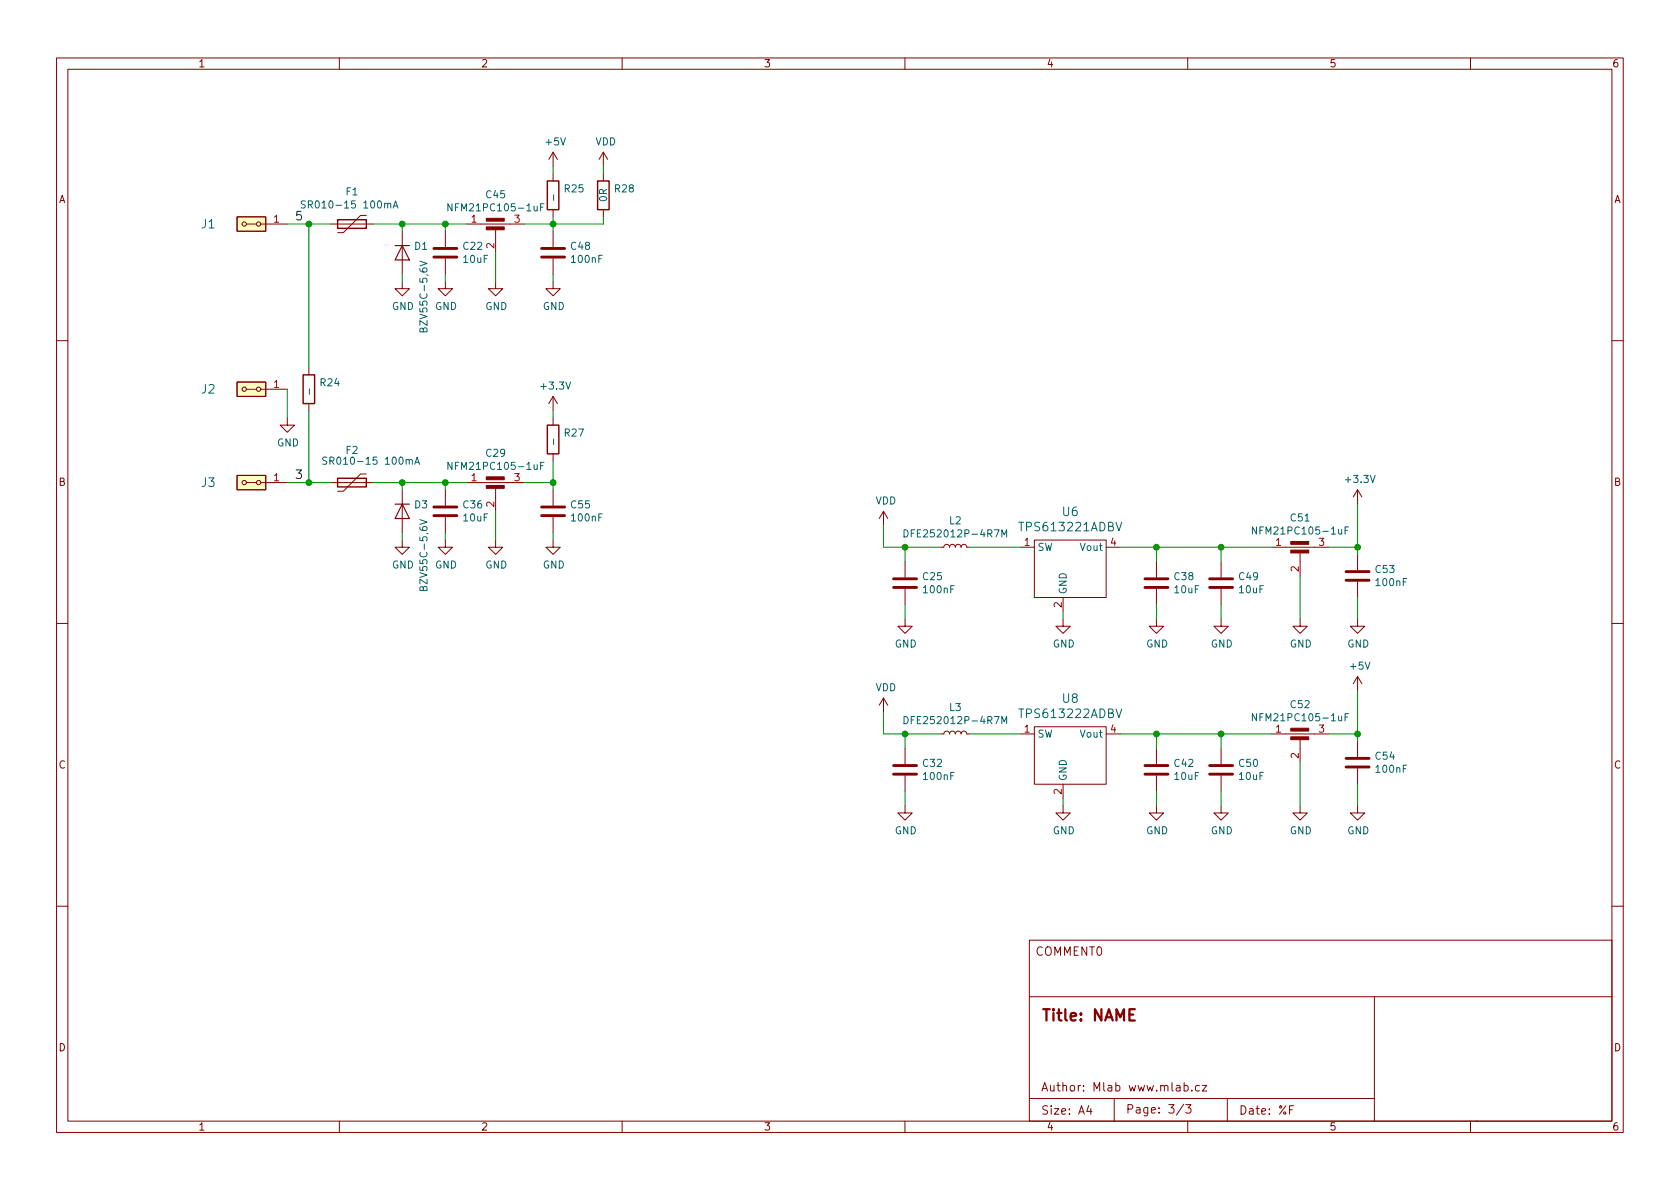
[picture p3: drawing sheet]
<svg xmlns="http://www.w3.org/2000/svg" width="297mm" height="210mm" viewBox="0 0 297 210" stroke-linecap="round" stroke-linejoin="round" font-family="sans-serif">
<g fill="none" stroke="#840000" stroke-width=".18">
<path d="M10 10.2h277v190.1h-277zM12 12.2h273v186.1h-273zM60 10.2v2M110 10.2v2M160 10.2v2M210 10.2v2M260 10.2v2M41.9 38.3h5.1v2.6h-5.1zM43.6 39.6h1.7M46.1 39.6h4.7M58.4 39.6h7.6M64.8 38.1h-1l-3.1 3h-1"/>
<path d="M82.5 39.6h10.2M97.8 26.9v2.6M97.8 30.7v1.3M97.8 37.1v1.2M97.8 26.9l-.8 1.3M97.8 26.9l.8 1.3M106.7 26.9l-.8 1.3M106.7 26.9v2.6M106.7 30.7v1.3M106.7 37.1v1.2M106.7 26.9l.7 1.3M71.1 49.8v1.2h1.3l-1.3 1.3-1.3-1.3h1.3"/>
<path d="M71.1 40.9v7.6M78.7 49.8v1.2h1.3l-1.3 1.3-1.2-1.3h1.2M78.7 40.9v2.8M78.7 45.7v2.8M87.6 49.8v1.2h1.3l-1.3 1.3-1.2-1.3h1.2M87.6 40.4v4.3M97.8 49.8v1.2h1.3l-1.3 1.3-1.3-1.3h1.3M97.8 40.9v2.8M97.8 45.7v2.8M10 60.2h2M41.9 67.6h5.1v2.5h-5.1zM43.6 68.8h1.7"/>
<path d="M46.1 68.8h4.7M50.8 73.9v1.3h1.3l-1.3 1.2-1.3-1.2h1.3M54.6 65v1.3M54.6 71.4v1.2M97.8 70.1v2.5M97.8 73.9v1.3M97.8 70.1l-.8 1.3M97.8 70.1l.8 1.3M285 60.2h2M41.9 84.1h5.1v2.5h-5.1zM43.6 85.3h1.7M46.1 85.3h4.7"/>
<path d="M58.4 85.3h7.6M64.8 83.8h-1l-3.1 3.1h-1M71.1 95.5v1.3h1.3l-1.3 1.2-1.3-1.2h1.3M71.1 86.6v7.6M78.7 95.5v1.3h1.3l-1.3 1.2-1.2-1.2h1.2M78.7 86.6v2.8M78.7 91.4v2.8M82.5 85.3h10.2M87.6 95.5v1.3h1.3l-1.3 1.2-1.2-1.2h1.2M87.6 86.1v4.3M97.8 95.5v1.3h1.3l-1.3 1.2-1.3-1.2h1.3M97.8 80.3v1.2"/>
<path d="M97.8 86.6v2.8M97.8 91.4v2.8M156.2 90.4v2.6M156.2 90.4l-.8 1.3M156.2 90.4l.8 1.3M160 99.3v2.8M166.4 96.8h.5l.1-.4 .4-.1 .3 .1 .2 .4 .1-.4 .3-.1 .4 .1 .2 .4 .2-.4 .4-.1 .3 .1 .1 .4 .2-.4 .3-.1 .4 .1 .1 .4h.5M180.3 96.8h2.6M182.9 95.5h12.7v10.2h-12.7zM195.6 96.8h2.5M204.5 99.3v2.8M215.9 99.3v2.8"/>
<path d="M224.8 96.8h10.1M229.9 97.5v4.3M240 86.6l-.7 1.3M240 86.6v2.5M240 98v2.8M240 86.6l.8 1.3M10 110.2h2M160 109.5v1.2h1.3l-1.3 1.3-1.3-1.3h1.3M160 104.1v2.8M188 109.5v1.2h1.2l-1.2 1.3-1.3-1.3h1.3M188 105.7v2.5M204.5 109.5v1.2h1.2l-1.2 1.3-1.3-1.3h1.3"/>
<path d="M204.5 104.1v2.8M215.9 109.5v1.2h1.3l-1.3 1.3-1.3-1.3h1.3M215.9 104.1v2.8M229.9 109.5v1.2h1.2l-1.2 1.3-1.3-1.3h1.3M240 109.5v1.2h1.3l-1.3 1.3-1.2-1.3h1.2M240 102.9v2.8M240 119.6v2.6M240 119.6l-.7 1.3M240 119.6l.8 1.3M285 110.2h2M156.2 123.4l-.8 1.3M156.2 123.4v2.6"/>
<path d="M156.2 123.4l.8 1.3M160 132.3v2.8M160 137.2v2.7M166.4 129.8h.5l.1-.4 .4-.1 .3 .1 .2 .4 .1-.3 .3-.2 .4 .1 .2 .4 .2-.4 .4-.1 .3 .2 .1 .3 .2-.4 .3-.1 .4 .1 .1 .4h.5M180.3 129.8h2.6M182.9 128.5h12.7v10.2h-12.7zM188 138.7v2.5M195.6 129.8h2.5M204.5 132.3v2.8M204.5 137.2v2.7M215.9 132.3v2.8M215.9 137.2v2.7"/>
<path d="M224.8 129.8h10.1M229.9 130.6v4.3M240 131.1v2.8M240 135.9v2.8M160 142.5v1.3h1.3l-1.3 1.2-1.3-1.2h1.3M188 142.5v1.3h1.2l-1.2 1.2-1.3-1.2h1.3M204.5 142.5v1.3h1.2l-1.2 1.2-1.3-1.2h1.3M215.9 142.5v1.3h1.3l-1.3 1.2-1.3-1.2h1.3M229.9 142.5v1.3h1.2l-1.2 1.2-1.3-1.2h1.3M240 142.5v1.3h1.3l-1.3 1.2-1.2-1.2h1.2M10 160.2h2M182 166.3h103v32h-103z"/>
<path d="M182 176.3h103M243 176.3v22M285 160.2h2M60 198.3v2M110 198.3v2M160 198.3v2M182 194.3h61M192.5 195.5l-.4 1h1M192.9 196v1M197 194.3v4M209.3 195.3l-1.3 1.9M209.4 192l.4-.1 .3 .3v.4l-.2 .3h-.5"/>
<path d="M209.6 195.3h1l-.5 .6 .4 .1v.7l-.2 .1h-.4l-.3-.1M210 198.3v2M210.7 192.8v.1M212.1 192l-.5-.1-.2 .3v.4l.1 .3h.6M212.6 191.9h.8l-.8 1h.8M217 194.3v4M228 196.2h.5M228.7 195.5h-.7v1.5M260 198.3v2M261 198.3h.1"/>
<circle cx="43.2" cy="39.6" r=".38"/>
<circle cx="45.7" cy="39.6" r=".38"/>
<circle cx="43.2" cy="68.8" r=".38"/>
<circle cx="45.7" cy="68.8" r=".38"/>
<circle cx="43.2" cy="85.3" r=".38"/>
<circle cx="45.7" cy="85.3" r=".38"/>
</g>
<path d="M200.6 178.5h-.9v2h.9" fill="none" stroke="#840000" stroke-width=".4"/>
<path d="M69.8 43.4h2.6M71.1 43.4l1.3 2.6h-2.6zM69.8 89.1h2.6M71.1 89.1l1.3 2.6h-2.6z" fill="none" stroke="#840000" stroke-width=".2"/>
<g fill="none" stroke="#006464" stroke-width=".18">
<path d="M54 35.6l-.5-.1-.2 .1v.4l.6 .2 .1 .3-.3 .3-.5-.1M69.5 36.8l.4-1.3 .5 1.3M69.6 36.4h.6M79.9 36v1.3l-.7-1.3v1.3M95.6 36.6h.4M96.2 36h-.6v1.3M74.2 46.2l1.3 .4-1.3 .4M74.8 58.3l.3-.3h.3l.1 .2v.5h-1.3l.2-.6 .2-.1 .2 .1v.6M57.8 80.9l-.5-.1-.2 .2v.3l.6 .3 .1 .3-.3 .2-.4-.1M73.3 82.1l.5-1.3 .4 1.3M73.4 81.7h.7M74.2 91.9l1.3 .4-1.3 .4"/>
<path d="M79.9 81.7v1.3l-.7-1.3v1.3M95.6 82.4h.4M96.2 81.7h-.6v1.3M159.8 93.7a.64 .64 0 0 1 .8 .6 .64 .64 0 0 1-.8 .7zM177.1 95v-1.3l.5 .9 .4-.9v1.3M197.3 92.4l.5 1.5 .5-1.5M222.2 93.2v1.2l-.8-1.2v1.2M237.8 93.8h.4M238.4 93.2h-.6v1.2M74.8 104l.3-.3h.3l.1 .2v.5h-1.3l.2-.6 .2-.1 .2 .2v.5M159.8 126.7a.64 .64 0 0 1 .8 .6 .64 .64 0 0 1-.8 .7zM177.1 128v-1.3l.5 .9 .4-.9v1.3"/>
<path d="M197.3 125.4l.5 1.5 .5-1.5M222.2 126.2v1.3l-.8-1.3v1.3M237.8 126.8h.4M238.4 126.2h-.6v1.3"/>
</g>
<g fill="none" stroke="#840000" stroke-width=".51">
<path d="M76.7 45.5h4.1M76.7 43.9h4.1M95.8 45.5h4M95.8 43.9h4M76.7 91.2h4.1M76.7 89.7h4.1M95.8 91.2h4M95.8 89.7h4M158 103.9h4.1M158 102.4h4.1M202.4 103.9h4.1M202.4 102.4h4.1"/>
<path d="M213.9 103.9h4M213.9 102.4h4M238 102.6h4.1M238 101.1h4.1M158 136.9h4.1M158 135.4h4.1M202.4 136.9h4.1M202.4 135.4h4.1M213.9 136.9h4M213.9 135.4h4M238 135.6h4.1M238 134.1h4.1"/>
</g>
<g fill="#ffffc2" stroke="#ffffc2" stroke-width=".18">
<path d="M41.9 67.6h5.1v2.5h-5.1z"/>
<path d="M41.9 84.1h5.1v2.5h-5.1z"/>
<path d="M41.9 38.3h5.1v2.6h-5.1z"/>
</g>
<path d="M59.7 38.9h5.1v1.5h-5.1zM96.8 32h2v5.1h-2zM105.7 32h2v5.1h-2zM53.6 66.3h2v5.1h-2zM96.8 75.2h2v5.1h-2zM59.7 84.6h5.1v1.5h-5.1z" fill="none" stroke="#840000" stroke-width=".25"/>
<g fill="#840000" stroke="#840000" stroke-width=".18">
<path d="M86 85.8h3.2v.6h-3.2z"/>
<path d="M86 84.3h3.2v.5h-3.2z"/>
<path d="M86 40.1h3.2v.5h-3.2z"/>
<path d="M86 38.6h3.2v.5h-3.2z"/>
<path d="M228.2 97.3h3.2v.5h-3.2z"/>
<path d="M228.2 95.8h3.2v.5h-3.2z"/>
<path d="M228.2 130.3h3.2v.5h-3.2z"/>
<path d="M228.2 128.8h3.2v.5h-3.2z"/>
</g>
<g fill="none" stroke="#009600" stroke-width=".18">
<path d="M50.8 39.6h7.6M54.6 39.6v25.4M66 39.6h16.5M71.1 39.6v1.3M78.7 39.6v1.3M97.8 29.5v1.2M97.8 38.3v2.6M106.7 29.5v1.2M106.7 38.3v1.3h-14M71.1 48.5v1.3M78.7 48.5v1.3M87.6 44.7v5.1"/>
<path d="M97.8 48.5v1.3M50.8 68.8v5.1M54.6 72.6v12.7M97.8 72.6v1.3M50.8 85.3h7.6M66 85.3h16.5M71.1 85.3v1.3M71.1 94.2v1.3M78.7 85.3v1.3M78.7 94.2v1.3M87.6 90.4v5.1M92.7 85.3h5.1"/>
<path d="M97.8 81.5v5.1M97.8 94.2v1.3M156.2 93v3.8h10.2M160 96.8v2.5M171.4 96.8h8.9M198.1 96.8h26.7M204.5 96.8v2.5M215.9 96.8v2.5M234.9 96.8h5.1M240 89.1v8.9M160 106.9v2.6M188 108.2v1.3"/>
<path d="M204.5 106.9v2.6M215.9 106.9v2.6M229.9 101.8v7.7M240 105.7v3.8M156.2 126v3.8h10.2M160 129.8v2.5M160 139.9v2.6M171.4 129.8h8.9M198.1 129.8h26.7M204.5 129.8v2.5M204.5 139.9v2.6M215.9 129.8v2.5"/>
<path d="M215.9 139.9v2.6M229.9 134.9v7.6M234.9 129.8h5.1M240 122.2v8.9M240 138.7v3.8M188 141.2v1.3"/>
</g>
<g fill="#009600" stroke="#009600" stroke-width=".18">
<circle cx="160" cy="96.8" r=".51"/>
<circle cx="204.5" cy="129.8" r=".51"/>
<circle cx="160" cy="129.8" r=".51"/>
<circle cx="78.7" cy="39.6" r=".51"/>
<circle cx="71.1" cy="39.6" r=".51"/>
<circle cx="54.6" cy="39.6" r=".51"/>
<circle cx="97.8" cy="39.6" r=".51"/>
<circle cx="78.7" cy="85.3" r=".51"/>
<circle cx="71.1" cy="85.3" r=".51"/>
<circle cx="54.6" cy="85.3" r=".51"/>
<circle cx="97.8" cy="85.3" r=".51"/>
<circle cx="215.9" cy="129.8" r=".51"/>
<circle cx="204.5" cy="96.8" r=".51"/>
<circle cx="215.9" cy="96.8" r=".51"/>
<circle cx="240" cy="96.8" r=".51"/>
<circle cx="240" cy="129.8" r=".51"/>
</g>
<text font-size="2.8" fill="#840000" x="184" y="180.6">Title: NAME</text>
<g font-size="2.1" fill="#006464">
<text x="35.6" y="40.4">J1</text>
<text x="35.6" y="69.6">J2</text>
<text x="35.6" y="86.1">J3</text>
<text x="180.6" y="93.9">TPS613221ADBV</text>
<text x="187.9" y="91.3">U6</text>
<text x="187.9" y="124.3">U8</text>
<text x="180.6" y="127">TPS613222ADBV</text>
</g>
<g font-size="2.1" fill="#0f0f0f">
<text x="52.1" y="39">5</text>
<text x="52.1" y="84.7">3</text>
</g>
<g font-size="2.1" fill="#840000">
<text x="183" y="169">COMMENT0</text>
<text x="184" y="193">Author: Mlab www.mlab.cz</text>
<text x="184" y="197.1">Size: A4</text>
<text x="199" y="196.9">Page: 3/3</text>
<text x="219" y="197.1">Date: %F</text>
</g>
<g font-size="1.8" fill="#840000">
<text x="35" y="11.9">1</text>
<text x="85" y="11.9">2</text>
<text x="135" y="11.9">3</text>
<text x="185" y="11.9">4</text>
<text x="235" y="11.9">5</text>
<text x="285" y="11.9">6</text>
<text x="10.3" y="35.9">A</text>
<text x="285.3" y="35.9">A</text>
<text x="10.3" y="85.9">B</text>
<text x="285.3" y="85.9">B</text>
<text x="10.3" y="135.9">C</text>
<text x="285.3" y="135.9">C</text>
<text x="10.3" y="185.9">D</text>
<text x="285.3" y="185.9">D</text>
<text x="35" y="199.9">1</text>
<text x="85" y="199.9">2</text>
<text x="135" y="199.9">3</text>
<text x="185" y="199.9">4</text>
<text x="235" y="199.9">5</text>
<text x="285" y="199.9">6</text>
</g>
<g font-size="1.8" fill="#006464">
<text x="96.6" y="25.7">+5V</text>
<text x="105.2" y="25.7">VDD</text>
<text x="61.2" y="34.5">F1</text>
<text x="86" y="35">C45</text>
<text x="98.4" y="35.2" transform="rotate(-90 98.4 35.2)">-</text>
<text x="99.9" y="34">R25</text>
<text x="107.3" y="35.6" transform="rotate(-90 107.3 35.6)">0R</text>
<text x="108.8" y="34">R28</text>
<text x="54.9" y="36.8">SR010-15 100mA</text>
<text x="80.2" y="37.4">NFM21PC105-1uF</text>
<text x="73.3" y="44.2">D1</text>
<text x="82" y="44.2">C22</text>
<text x="82" y="46.5">10uF</text>
<text x="101" y="44.2">C48</text>
<text x="101.2" y="46.5">100nF</text>
<text x="69.3" y="54.8">GND</text>
<text x="75.6" y="58" transform="rotate(-90 75.6 58)">BZV55C-5,6V</text>
<text x="76.9" y="54.8">GND</text>
<text x="85.8" y="54.8">GND</text>
<text x="96" y="54.8">GND</text>
<text x="55.2" y="69.5" transform="rotate(-90 55.2 69.5)">-</text>
<text x="56.7" y="68.3">R24</text>
<text x="95.8" y="68.9">+3.3V</text>
<text x="99.9" y="77.2">R27</text>
<text x="49" y="78.9">GND</text>
<text x="58.7" y="82.2">SR010-15 100mA</text>
<text x="61.2" y="80.3">F2</text>
<text x="80.2" y="83.1">NFM21PC105-1uF</text>
<text x="86" y="80.8">C29</text>
<text x="98.4" y="78.4" transform="rotate(-90 98.4 78.4)">-</text>
<text x="73.3" y="89.9">D3</text>
<text x="82" y="89.9">C36</text>
<text x="101" y="89.9">C55</text>
<text x="154.8" y="89.2">VDD</text>
<text x="238.1" y="85.4">+3.3V</text>
<text x="82" y="92.2">10uF</text>
<text x="101.2" y="92.2">100nF</text>
<text x="160.9" y="95">DFE252012P-4R7M</text>
<text x="167.9" y="92.7">L2</text>
<text x="222.4" y="94.5">NFM21PC105-1uF</text>
<text x="228.2" y="92.2">C51</text>
<text x="69.3" y="100.5">GND</text>
<text x="76.9" y="100.5">GND</text>
<text x="85.8" y="100.5">GND</text>
<text x="96" y="100.5">GND</text>
<text x="183.4" y="97.4">SW</text>
<text x="191.1" y="97.4">Vout</text>
<text x="243.3" y="101.3">C53</text>
<text x="75.6" y="103.7" transform="rotate(-90 75.6 103.7)">BZV55C-5,6V</text>
<text x="163.2" y="102.6">C25</text>
<text x="163.4" y="104.9">100nF</text>
<text x="188.6" y="105.2" transform="rotate(-90 188.6 105.2)">GND</text>
<text x="207.7" y="102.6">C38</text>
<text x="207.7" y="104.9">10uF</text>
<text x="219.1" y="102.6">C49</text>
<text x="219.2" y="104.9">10uF</text>
<text x="243.4" y="103.6">100nF</text>
<text x="158.2" y="114.5">GND</text>
<text x="186.1" y="114.5">GND</text>
<text x="202.6" y="114.5">GND</text>
<text x="214.1" y="114.5">GND</text>
<text x="228" y="114.5">GND</text>
<text x="238.2" y="114.5">GND</text>
<text x="238.8" y="118.4">+5V</text>
<text x="154.8" y="122.2">VDD</text>
<text x="167.9" y="125.7">L3</text>
<text x="228.2" y="125.2">C52</text>
<text x="160.9" y="128">DFE252012P-4R7M</text>
<text x="183.4" y="130.4">SW</text>
<text x="191.1" y="130.4">Vout</text>
<text x="222.4" y="127.5">NFM21PC105-1uF</text>
<text x="163.2" y="135.6">C32</text>
<text x="163.4" y="137.9">100nF</text>
<text x="207.7" y="135.6">C42</text>
<text x="207.7" y="137.9">10uF</text>
<text x="219.1" y="135.6">C50</text>
<text x="219.2" y="137.9">10uF</text>
<text x="243.3" y="134.3">C54</text>
<text x="243.4" y="136.6">100nF</text>
<text x="188.6" y="138.2" transform="rotate(-90 188.6 138.2)">GND</text>
<text x="158.2" y="147.5">GND</text>
<text x="186.1" y="147.5">GND</text>
<text x="202.6" y="147.5">GND</text>
<text x="214.1" y="147.5">GND</text>
<text x="228" y="147.5">GND</text>
<text x="238.2" y="147.5">GND</text>
</g>
<g font-size="1.8" fill="#a90000">
<text x="48.4" y="39.4">1</text>
<text x="83.3" y="39.4">1</text>
<text x="90.9" y="39.4">3</text>
<text x="87.4" y="43.9" transform="rotate(-90 87.4 43.9)">2</text>
<text x="48.4" y="68.6">1</text>
<text x="48.4" y="85.1">1</text>
<text x="83.3" y="85.1">1</text>
<text x="87.4" y="89.6" transform="rotate(-90 87.4 89.6)">2</text>
<text x="90.9" y="85.1">3</text>
<text x="181.1" y="96.5">1</text>
<text x="196.4" y="96.5">4</text>
<text x="225.6" y="96.5">1</text>
<text x="229.6" y="101.1" transform="rotate(-90 229.6 101.1)">2</text>
<text x="233.2" y="96.5">3</text>
<text x="187.7" y="107.4" transform="rotate(-90 187.7 107.4)">2</text>
<text x="181.1" y="129.5">1</text>
<text x="196.4" y="129.5">4</text>
<text x="225.6" y="129.5">1</text>
<text x="233.2" y="129.5">3</text>
<text x="229.6" y="134.1" transform="rotate(-90 229.6 134.1)">2</text>
<text x="187.7" y="140.4" transform="rotate(-90 187.7 140.4)">2</text>
</g>
</svg>
